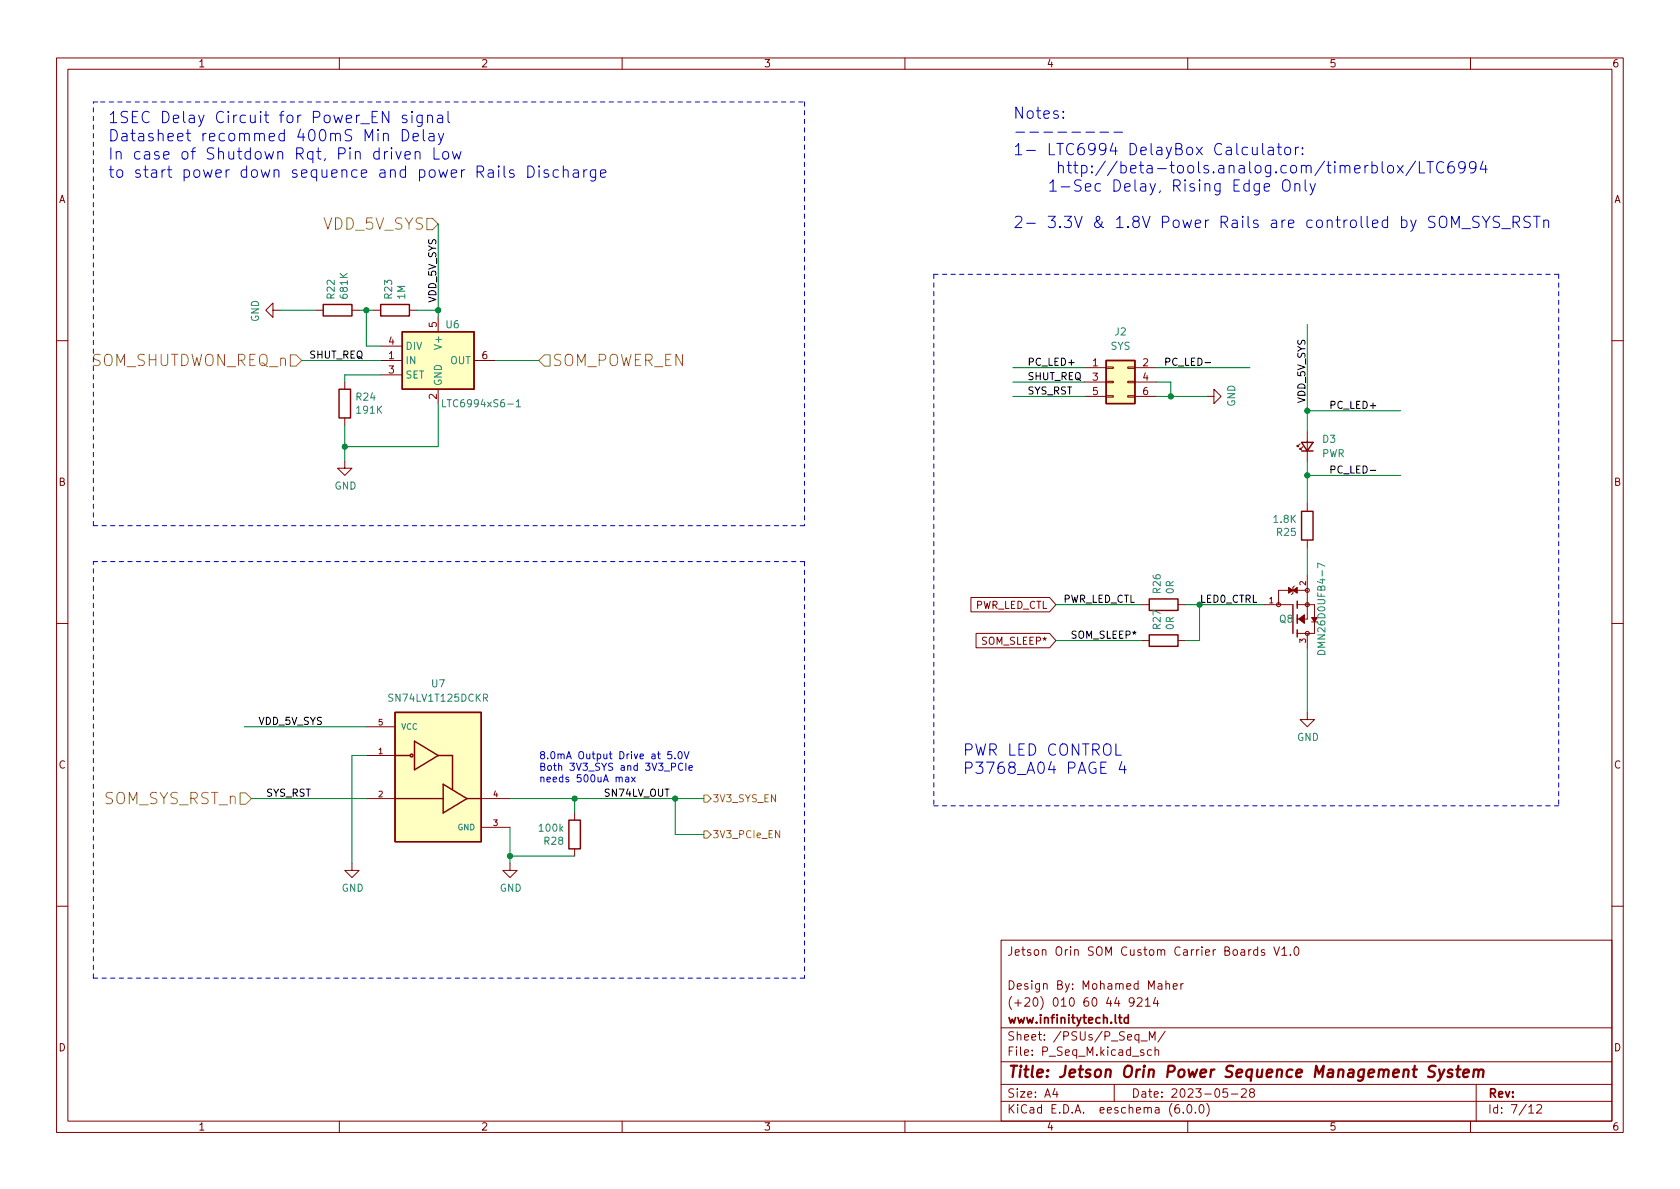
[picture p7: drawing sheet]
<svg xmlns="http://www.w3.org/2000/svg" width="297mm" height="210mm" viewBox="0 0 297 210" stroke-linecap="round" stroke-linejoin="round" font-family="sans-serif">
<g fill="none" stroke="#840000" stroke-width=".18">
<path d="M10 10.2h277v190.1h-277zM12 12.2h273v186.1h-273zM60 10.2v2M110 10.2v2M160 10.2v2M210 10.2v2M260 10.2v2M48.3 54.9v-1.3l-1.3 1.3 1.3 1.2v-1.2h1.2M55.9 54.9h1.2M62.2 54.9h1.3M66 54.9h1.3M72.4 54.9h1.3"/>
<path d="M77.5 56.1v2.6M10 60.2h2M61 67.6v1.2M61 73.9v1.3M67.3 63.7h3.8M67.3 66.3h3.8M67.3 61.2h3.8M77.5 68.8v2.6M83.8 63.7h3.8M191.8 65h3.8M191.8 67.6h3.8M191.8 70.1h3.8"/>
<path d="M195.6 70h1.2v.2h-1.2zM195.6 67.4h1.2v.3h-1.2zM195.6 64.9h1.2v.2h-1.2zM199.4 70h1.3v.2h-1.3zM199.4 67.4h1.3v.3h-1.3zM199.4 64.9h1.3v.2h-1.3zM200.7 65h3.8M200.7 67.6h3.8M200.7 70.1h3.8M213.4 70.1h1.2v-1.3l1.3 1.3-1.3 1.3v-1.3M229.9 78.5l-.5 .5v-.3v.3h.2M230.4 79l-.5 .5v-.3v.3h.2"/>
<path d="M231.1 76.4v5.1M285 60.2h2M61 81.5v1.3h1.2l-1.2 1.3-1.3-1.3h1.3M231.1 89.1v1.3M231.1 95.5v1.3M10 110.2h2M171.7 105.7h13.9l1.1 1.2-1.1 1.3h-13.9zM172.6 112h13l1.1 1.3-1.1 1.2h-13zM201.9 106.9h1.3M201.9 113.3h1.3M208.3 106.9h1.2M208.3 113.3h1.2"/>
<path d="M223.5 106.9h5.1M228.9 103.6l-.3 .3v1l-.3 .3M229.4 106.9h3v5.1h-3M231.1 101.8v7.7h-1.7M231.1 112v2.5M231.1 104.4h-5v2.5M231.9 110h1M285 110.2h2M64.8 133.6h5M64.8 128.5h5M231.1 126v1.2h1.3l-1.3 1.3-1.2-1.3h1.2M62.2 152.6v1.3h1.3l-1.3 1.3-1.2-1.3h1.2"/>
<path d="M64.8 141.2h5M85.1 141.2h5.1M85.1 146.3h5.1M90.2 152.6v1.3h1.2l-1.2 1.3-1.3-1.3h1.3M101.6 143.8v1.2M101.6 150.1v1.3M10 160.2h2M177 166.3h108v32h-108zM200.5 177.1l-.3 .3-.4-.1-.2-.2 .2-.6 .4-.1 .2 .2a.99 .99 0 0 1-.3 1.3h-.3M201.1 176.6l.5-.2 .3 .2v.3l-.9 1h.9M202.5 176.9l.4-.5v1.5M202.5 177.9h.9"/>
<path d="M204.3 176.4l-.4 1h1M204.6 176.9v1M204.8 174h.6v.9M205.4 174.3l-.5 .1a.29 .29 0 0 0-.2 .2 .29 .29 0 0 0 .2 .3h.5M206.1 174.1l.3-.2 .3 .1 .1 .9M206.1 173.4v1.5M207.4 174.4l.7-.1v-.3l-.5-.1-.2 .2 .1 .8h.6M208.8 173.9v1M209.2 173.9l-.3 .1-.1 .2M222.4 168l-.5-.1-.3 .3v.4l.2 .3h.6M222.4 167.4v1.5M223.6 168l-.4-.1-.2 .2 .1 .3 .5 .1v.4h-.6"/>
<path d="M225.2 167.4l.5 1.5 .5-1.5M226.6 167.9l.5-.5v1.5M226.6 168.9h.9M228.1 168.8v.1M228.9 167.6l.2-.2a.81 .81 0 0 1 .6 .7 .81 .81 0 0 1-.3 .8h-.1a.81 .81 0 0 1-.4-1.3zM285 160.2h2M60 198.3v2M110 198.3v2M160 198.3v2M177 194.8h108M177 191.8h108M177 187.8h108"/>
<path d="M177 181.8h108M186.5 192.5l-.4 1h1M186.9 193v1M197 191.8v3M201.7 184.1h1.2M202.2 185.7l-.3-.1-.3 .2 .1 .3 .5 .1v.4h-.6M203.2 183.9v-1.5l.5 1.1 .5-1.1v1.5M203.6 185.7l-.5-.1-.2 .3v.4l.1 .3h.6M204.2 185.8l.2-.2 .4 .1 .1 .9M204.2 185.1v1.5M206 182.4l-1.3 1.9M208.4 195.3a.59 .59 0 0 0-.7 .7v.5l.2 .3h.4l.2-.1 .1-.5-.2-.2-.4-.1-.3 .3"/>
<path d="M209.2 196.7v.1M210 198.3v2M210.1 195.4l.1-.1a.81 .81 0 0 1 .6 .7 .81 .81 0 0 1-.3 .8h-.1a.81 .81 0 0 1-.6-.6 .81 .81 0 0 1 .3-.8zM211.4 196.7v.1M212.1 195.5l.3-.2a.81 .81 0 0 1 .5 .7 .81 .81 0 0 1-.3 .8h-.1a.81 .81 0 0 1-.4-1.3zM213.4 195.1a1.72 1.72 0 0 1 0 2.3M217 192.5h-.7l-.1 .7 .2-.1 .5 .1 .2 .2-.1 .5-.2 .1-.6-.1M217.7 193.5h1.2M219.5 192.7l.6-.2 .2 .2 .1 .3-1 1h1M221.2 193.2l-.3-.3 .1-.2 .2-.2 .4 .1 .2 .2-.1 .2-.6 .2-.2 .3 .1 .4 .2 .1h.4l.2-.3-.1-.4-.2-.1M260 198.3v2M261 191.8v6.5"/>
<path d="M270.3 195.8l.4-.5v1.5M270.3 196.8h.9M271.7 195.5l.6-.2 .2 .2 .1 .3-.9 1h.9"/>
<circle cx="226.1" cy="106.9" r=".36"/>
<circle cx="231.1" cy="106.9" r=".36"/>
<circle cx="231.1" cy="104.4" r=".36"/>
<circle cx="231.1" cy="112" r=".36"/>
</g>
<path d="M253.8 188.6a.85 .85 0 0 0-1 .1 .45 .45 0 0 0 .2 .7l.3 .1a.49 .49 0 0 1 .4 .5 .49 .49 0 0 1-.5 .5l-.7-.1M254.4 189.1l.3 1.4M255.4 189.1l-.9 1.8-.3 .2M256.8 189.2a.49 .49 0 0 0-.8 .3l.1 .2 .4 .1 .3 .3-.1 .3-.2 .1-.6-.1M257.5 189.1h.7M257.9 188.5l-.3 1.7 .1 .2 .4 .1M258.7 189.8l1-.2v-.4l-.6-.1-.3 .3v1l.1 .1 .6-.1M260.6 189.3a.49 .49 0 0 1 .9 .1l-.2 1.1M260.6 189.1l-.1 1.4M261.5 189.4a.5 .5 0 0 1 .7-.2v1.3" fill="none" stroke="#840000" stroke-width=".4"/>
<path d="M199.5 179.4v1.5M199.5 180l-.4-.1-.3 .3v.4l.1 .3h.6" fill="none" stroke="#840000" stroke-width=".3"/>
<g fill="none" stroke="#840000" stroke-width=".25">
<path d="M57.1 53.8h5.1v2.1h-5.1zM67.3 53.8h5.1v2.1h-5.1zM71.1 58.7h12.7v10.1h-12.7zM59.9 68.8h2.1v5.1h-2.1zM195.6 63.7h5.1v7.7h-5.1zM230.1 78.2h2.1l-1.1 1.6zM230.1 79.8h2.1M230.1 90.4h2.1v5.1h-2.1zM203.2 105.9h5.1v2h-5.1zM203.2 112.3h5.1v2h-5.1zM228.6 106.9v5.1M229.4 106.3v1.3"/>
<path d="M229.4 108.7v1.5M229.4 111.4v1.2M69.8 126h15.3v22.8h-15.3zM69.8 133.6h2.6M73.3 131.1l4.2 2.5-4.2 2.5zM77.5 133.6h2.5v6M78.4 138.7l4.1 2.5-4.1 2.6zM69.8 141.2h8.6M82.5 141.2h2.6M100.6 145h2v5.1h-2z"/>
<circle cx="72.8" cy="133.6" r=".25"/>
</g>
<g fill="#ffffc2" stroke="#ffffc2" stroke-width=".18">
<path d="M195.6 63.7h5.1v7.7h-5.1z"/>
<path d="M71.1 58.7h12.7v10.1h-12.7z"/>
<path d="M69.8 126h15.3v22.8h-15.3z"/>
</g>
<path d="M78.2 70.7v1.2h.6M91.3 71l.4-.3v1.2M91.3 71.9h.7M233 115.2a.68 .68 0 0 1 .8-.2 .68 .68 0 0 1 .5 .7h-1.3zM234.3 100.1l-1.3-.5v.8" fill="none" stroke="#008484" stroke-width=".18"/>
<g fill="#840000" stroke="#840000" stroke-width=".18">
<path d="M227.8 103.9l.8 .5-.8 .5z"/>
<path d="M228.6 104.4l.8-.5v1z"/>
<path d="M229.6 109.5l1-.8v1.5z"/>
<path d="M231.9 109.2h1l-.5 .8z"/>
</g>
<path d="M75.5 38.6h1l1 1-1 1h-1zM51.3 62.7h1l1 1-1 1.1h-1zM96.3 62.7h1v2.1h-1l-1.1-1.1zM42.4 140.2h1l1 1-1 1h-1zM124.5 140.6h.6l.6 .6-.6 .7h-.6zM124.5 146.9h.6l.6 .7-.6 .6h-.6z" fill="none" stroke="#848400" stroke-width=".18"/>
<path d="M213.1 64.1h.9M242.3 83.2h1" fill="none" stroke="#000" stroke-width=".18"/>
<g fill="none" stroke="#0000c2" stroke-width=".18">
<path d="M72.8 19.7l-.1 .1 .1 .1 .1-.1-.1-.1v.2M79.2 19.7v1.7l.3 .3M188 19.7l.1 .1-.1 .1-.1-.1 .1-.1v.2M70 26.8l.5 1.3 .4-1.3M71.1 22.9a1.05 1.05 0 0 1 1.2 .7 1.05 1.05 0 0 1-.4 1.2l-.8 .1zM71.6 27.5l1-.2-.1-.4-.6-.1-.3 .3 .1 .9 .2 .1 .6-.1M71.9 20.5l-.5-.1-.3 .2 .1 .3 .7 .2 .1 .2-.1 .3-.2 .1-.6-.1M72.8 20.4v1.3M73 24.2l1-.1-.1-.4-.6-.1-.3 .3 .1 .9 .2 .1 .6-.1M73.4 27a.5 .5 0 0 1 .9 .1v1M73.4 26.8v1.3M74.7 20.4v1.6a.54 .54 0 0 1-.9 .3"/>
<path d="M74.7 20.5l-.6-.1-.4 .3v.6l.2 .3 .2 .1 .6-.1M74.8 22.9v1.7l.3 .3M75.6 20.6a.5 .5 0 0 1 .9 0v1.1M75.6 20.4v1.3M75.9 23.7l.2-.1 .6 .1v1.2M76.7 24.1l-.6 .1a.39 .39 0 0 0-.3 .3 .39 .39 0 0 0 .3 .4l.6-.1M76.7 26.1v2h1M77.4 20.5l.2-.1 .6 .1 .1 1.2M77.5 23.6l.5 1.3M78.3 20.8l-.7 .1a.39 .39 0 0 0-.3 .4 .39 .39 0 0 0 .3 .4l.7-.1M78.4 27a.54 .54 0 0 1 .5-.2 .54 .54 0 0 1 .4 .4v.6a.54 .54 0 0 1-.5 .4 .54 .54 0 0 1-.5-.4zM78.5 23.6l-.7 1.8-.3 .2"/>
<path d="M80 26.8l.4 1.3 .3-.9 .4 .9 .4-1.3M93.3 29.4a1.05 1.05 0 0 1 1.2 .6 1.05 1.05 0 0 1-.4 1.3l-.8 .1zM95.3 29.4h-.1l.1 .1 .1-.1h-.1v.1M95.3 30v1.4M96.9 30.1l-.4-.1-.3 .3 .1 .3 .6 .2 .1 .2-.1 .3-.2 .1-.5-.1M98.7 30.1l-.5-.1-.4 .4v.6l.2 .3 .2 .1 .5-.1M99.6 30.2a.5 .5 0 0 1 .9 .1v1.1M99.6 29.4v2M101.4 30.1l.2-.1 .6 .1 .1 1.3M102.3 30.5l-.7 .1a.39 .39 0 0 0-.3 .4 .39 .39 0 0 0 .3 .4l.7-.1M103.2 30v1.4M103.8 30a.51 .51 0 0 0-.6 .4"/>
<path d="M105.3 30v1.6a.54 .54 0 0 1-.8 .3M105.3 30.1l-.6-.1-.3 .4v.6l.2 .3 .1 .1 .6-.1M106.2 30.7l.9-.2-.1-.4-.5-.1-.3 .3 .1 1 .2 .1 .5-.1M179.6 23.4h1.5M182.1 23.4h1.5M184.6 23.4h1.5M187.1 23.4h1.5M188 20.7l.1 .1-.1 .1-.1-.1 .1-.1v.2M189.5 23.4h1.6M192 23.4h1.5M194.5 23.4h1.5M197 23.4h1.5"/>
<path d="M221.4 26l.1 1.3a.54 .54 0 0 0 .8-.1M222.3 26v1.4M222.7 32.5v1.6a.54 .54 0 0 1-.9 .3M222.7 32.6l-.6-.1-.4 .4v.5l.2 .3 .2 .1 .6-.1M223.2 25.4v1.7l.3 .3M223.5 33.1l1-.2-.1-.3-.6-.1-.3 .3 .1 .9 .2 .1 .6-.1M224.3 26.1l.2-.1 .6 .1v1.3M225.1 26.5l-.6 .1a.39 .39 0 0 0-.3 .4 .39 .39 0 0 0 .3 .4l.6-.1M225.8 26h.8M226.1 25.4v1.7l.1 .2 .4 .1M226.9 32.1a.67 .67 0 0 1 .7-.3 .67 .67 0 0 1 .5 .7v.6a.67 .67 0 0 1-.7 .7 .67 .67 0 0 1-.6-.7zM227.3 26.1a.54 .54 0 0 1 .9 .3v.6a.54 .54 0 0 1-.5 .4 .54 .54 0 0 1-.6-.4v-.6z"/>
<path d="M229 32.7a.5 .5 0 0 1 .8 .1v1M229 32.5v1.3M229.1 26v1.4M229.6 26a.51 .51 0 0 0-.5 .4M230.3 27.2l.1 .1-.1 .1-.1-.1 .1-.1v.2M230.3 26.1l.1 .1-.1 .1-.1-.1 .1-.1v.2M230.8 31.8v1.7l.3 .3M231.6 32.5l.5 1.3M232.6 32.5l-.7 1.8-.3 .2M239.5 29.9l1-.2-.1-.4-.6-.1-.3 .3 .1 1 .2 .1 .6-.1M241.3 29.2v1.4M241.9 29.2a.51 .51 0 0 0-.6 .4"/>
<path d="M242.6 29.3l.5-.1 .4 .4v.6l-.2 .3-.2 .1-.5-.1M242.6 28.6v2M244.4 28.6v1.7l.3 .3M245.4 29.4a.54 .54 0 0 1 .6-.2 .54 .54 0 0 1 .4 .4v.6a.54 .54 0 0 1-.5 .4 .54 .54 0 0 1-.6-.4zM247.1 29.2l1 1.4M248.1 29.2l-1 1.4M250.3 28.5l-1.7 2.6M251 28.6v2h.9M252.3 28.6h1.1M252.9 28.6v2M255.2 28.8a.8 .8 0 0 0-1 0 .8 .8 0 0 0-.2 .9 .75 .75 0 0 0 .4 .8 .75 .75 0 0 0 .8-.1M257 28.6a.79 .79 0 0 0-1 .8v.8l.2 .3 .6 .1 .3-.2v-.7l-.1-.3-.6-.1-.4 .4"/>
<path d="M259.1 29.4l-.4 .4-.6-.1-.2-.3v-.4l.2-.3 .6-.1 .3 .2a1.32 1.32 0 0 1-.5 1.8h-.4M261 29.4l-.4 .4-.6-.1-.2-.3v-.4l.2-.3 .6-.1 .3 .2a1.32 1.32 0 0 1-.5 1.8h-.4M261.5 38.3l-.3-.1-.6 .1a.48 .48 0 0 0-.2 .5 .48 .48 0 0 0 .4 .4 .73 .73 0 0 1 .7 .5 .51 .51 0 0 1-.4 .5l-.7-.1M262.1 38.2l.7 1.1 .6-1.1M262.2 28.5l-.5 1.4h1.3M262.7 29.2v1.4M262.8 39.3v.9M265.1 38.3l-.2-.1-.7 .1a.48 .48 0 0 0-.2 .5 .48 .48 0 0 0 .4 .4 .73 .73 0 0 1 .7 .5 .51 .51 0 0 1-.3 .5l-.8-.1M267.5 39.3h.8a.54 .54 0 0 0 .4-.5 .54 .54 0 0 0-.4-.6h-.8v2M268 39.3l.7 .9M270.6 38.3l-.8-.1a.49 .49 0 0 0-.4 .5 .49 .49 0 0 0 .4 .5 .73 .73 0 0 1 .8 .5 .51 .51 0 0 1-.4 .5l-.8-.1M271.1 38.2h1.2"/>
<path d="M271.7 38.2v2M273 39.1a.5 .5 0 0 1 .8 .1v1M273 38.9v1.3M256.7 40.2v-2l.6 1.5 .7-1.5v2M258.5 40.4h1.5M265.5 40.4h1.6M110.6 137.5h.5l.1 .8M111.2 137.7l-.5 .1-.1 .2 .1 .3 .5-.1M111.7 137.4l.6 .9M112.3 137.4l-.6 .9M118.7 132.9h-.6v.6l.1-.1 .5 .1 .1 .1-.1 .5-.2 .1-.4-.1M119.3 134.1v.1"/>
<path d="M120 133l.2-.1a.68 .68 0 0 1 .4 .6 .68 .68 0 0 1-.4 .7l-.2-.1-.1-.4zM120.7 135.1a.6 .6 0 0 0-.8 .4 .6 .6 0 0 0 .6 .7l.2-.1M121 132.9l.4 1.3 .4-1.3M121.3 135v1.2M121.8 135.8l.6-.1v-.3h-.4l-.2 .2 .1 .6h.5M197.3 131.5v2h1M198.4 134.7l-.5 1.4h1.2M198.8 135.4v1.4"/>
</g>
<g fill="none" stroke="#0000c2" stroke-width=".18" stroke-dasharray=".8 .8">
<path d="M16.5 18h1.3M17.8 18h124.4M142.2 18v75M165.1 48.5v94M165.1 48.5h110.5M275.6 48.5v94M16.5 99.3h125.7M16.5 93v-75M16.5 99.3h.1M142.2 93h-125.7M142.2 99.3v73.7M275.6 142.5h-110.5"/>
<path d="M16.5 173v-73.7M142.2 173h-125.7"/>
</g>
<g fill="none" stroke="#008400" stroke-width=".18">
<path d="M77.5 39.6v16.5M49.5 54.9h6.4M63.5 54.9h2.5M64.8 54.9v6.3h2.5M73.7 54.9h3.8M231.1 57.4v19M53.3 63.7h14M61 75.2v6.3M67.3 66.3h-6.3v1.3M77.5 71.4v7.6h-16.5M87.6 63.7h7.6M179.1 70.1h12.7"/>
<path d="M179.1 65h12.7M179.1 67.6h12.7M204.5 70.1h8.9M204.5 65h16.5M204.5 67.6h2.5v2.5M231.1 72.6h16.5M231.1 81.5v7.6M231.1 96.8v5M231.1 84.1h16.5M186.7 106.9h15.2M186.7 113.3h15.2M209.5 106.9h14"/>
<path d="M212.1 106.9v6.4h-2.6M231.1 114.5v11.5M43.2 128.5h21.6M64.8 133.6h-2.6v19M44.4 141.2h20.4M90.2 141.2h34.3M90.2 146.3v6.3M90.2 151.4h11.4M101.6 141.2v2.6M119.4 141.2v6.4h5.1"/>
</g>
<g fill="#008400" stroke="#008400" stroke-width=".18">
<circle cx="64.8" cy="54.9" r=".46"/>
<circle cx="61" cy="79" r=".46"/>
<circle cx="77.5" cy="54.9" r=".46"/>
<circle cx="231.1" cy="84.1" r=".46"/>
<circle cx="231.1" cy="72.6" r=".46"/>
<circle cx="90.2" cy="151.4" r=".46"/>
<circle cx="119.4" cy="141.2" r=".46"/>
<circle cx="101.6" cy="141.2" r=".46"/>
<circle cx="207" cy="70.1" r=".46"/>
</g>
<g font-size="2.8" fill="#0000c2">
<text x="19" y="21.8">1SEC Delay Circuit for Power_EN signal</text>
<text x="179.1" y="21">Notes:</text>
<text x="19" y="25">Datasheet recommed 400mS Min Delay</text>
<text x="19" y="28.2">In case of Shutdown Rqt, Pin driven Low</text>
<text x="179.1" y="27.5">1- LTC6994 DelayBox Calculator:</text>
<text x="19" y="31.4">to start power down sequence and power Rails Discharge</text>
<text x="179.8" y="30.7">http://beta-tools.analog.com/timerblox/LTC6994</text>
<text x="182.2" y="33.9">1-Sec Delay, Rising Edge Only</text>
<text x="179.1" y="40.3">2- 3.3V &amp; 1.8V Power Rails are controlled by SOM_SYS_RSTn</text>
<text x="170.2" y="133.6">PWR LED CONTROL</text>
<text x="170.2" y="136.9">P3768_A04 PAGE 4</text>
</g>
<g font-size="2.8" fill="#848400">
<text x="57.1" y="40.6">VDD_5V_SYS</text>
<text x="15.8" y="64.8">SOM_SHUTDWON_REQ_n</text>
<text x="97.6" y="64.8">SOM_POWER_EN</text>
<text x="18.2" y="142.2">SOM_SYS_RST_n</text>
</g>
<text font-size="2.8" fill="#840000" x="178" y="190.6">Title: Jetson Orin Power Sequence Management System</text>
<g font-size="2.1" fill="#840000">
<text x="178" y="169">Jetson Orin SOM Custom Carrier Boards V1.0</text>
<text x="178" y="178">(+20) 010 60 44 9214</text>
<text x="178" y="175">Design By: Mohamed Maher</text>
<text x="178" y="184">Sheet: /PSUs/P_Seq_M/</text>
<text x="178" y="181">www.infinitytech.ltd</text>
<text x="178" y="186.7">File: P_Seq_M.kicad_sch</text>
<text x="178" y="196.9">KiCad E.D.A. eeschema (6.0.0)</text>
<text x="178" y="194.1">Size: A4</text>
<text x="200" y="194.1">Date: 2023-05-28</text>
<text x="263" y="194.1">Rev:</text>
<text x="263" y="196.9">Id: 7/12</text>
</g>
<g font-size="1.8" fill="#840000">
<text x="35" y="11.9">1</text>
<text x="85" y="11.9">2</text>
<text x="135" y="11.9">3</text>
<text x="185" y="11.9">4</text>
<text x="235" y="11.9">5</text>
<text x="285" y="11.9">6</text>
<text x="10.3" y="35.9">A</text>
<text x="285.3" y="35.9">A</text>
<text x="77.2" y="57.9" transform="rotate(-90 77.2 57.9)">5</text>
<text x="68.7" y="63.5">1</text>
<text x="68.7" y="61">4</text>
<text x="85.2" y="63.5">6</text>
<text x="193.2" y="64.8">1</text>
<text x="202.1" y="64.8">2</text>
<text x="68.7" y="66">3</text>
<text x="77.2" y="70.6" transform="rotate(-90 77.2 70.6)">2</text>
<text x="193.2" y="67.3">3</text>
<text x="193.2" y="69.8">5</text>
<text x="202.1" y="67.3">4</text>
<text x="202.1" y="69.8">6</text>
<text x="10.3" y="85.9">B</text>
<text x="285.3" y="85.9">B</text>
<text x="172.2" y="107.7">PWR_LED_CTL</text>
<text x="173.8" y="114">SOM_SLEEP*</text>
<text x="10.3" y="135.9">C</text>
<text x="285.3" y="135.9">C</text>
<text x="10.3" y="185.9">D</text>
<text x="285.3" y="185.9">D</text>
<text x="35" y="199.9">1</text>
<text x="85" y="199.9">2</text>
<text x="135" y="199.9">3</text>
<text x="185" y="199.9">4</text>
<text x="235" y="199.9">5</text>
<text x="285" y="199.9">6</text>
</g>
<g font-size="1.8" fill="#008484">
<text x="59.2" y="52.8" transform="rotate(-90 59.2 52.8)">R22</text>
<text x="61.5" y="52.7" transform="rotate(-90 61.5 52.7)">681K</text>
<text x="69.3" y="52.8" transform="rotate(-90 69.3 52.8)">R23</text>
<text x="71.6" y="52.9" transform="rotate(-90 71.6 52.9)">1M</text>
<text x="45.8" y="57" transform="rotate(-90 45.8 57)">GND</text>
<text x="78.9" y="58">U6</text>
<text x="197.1" y="59.3">J2</text>
<text x="71.6" y="64.4">IN</text>
<text x="71.6" y="61.8">DIV</text>
<text x="78.1" y="61.4" transform="rotate(-90 78.1 61.4)">V+</text>
<text x="79.6" y="64.4">OUT</text>
<text x="196.4" y="61.8">SYS</text>
<text x="63" y="70.8">R24</text>
<text x="71.6" y="66.9">SET</text>
<text x="78.1" y="68.3" transform="rotate(-90 78.1 68.3)">GND</text>
<text x="218.4" y="71.9" transform="rotate(-90 218.4 71.9)">GND</text>
<text x="63.2" y="73.1">191K</text>
<text x="79" y="72">LTC6994xS6-1</text>
<text x="233.7" y="80.8">PWR</text>
<text x="233.9" y="78.3">D3</text>
<text x="59.1" y="86.6">GND</text>
<text x="225.3" y="92.5">1.8K</text>
<text x="225.8" y="94.8">R25</text>
<text x="205.2" y="104.8" transform="rotate(-90 205.2 104.8)">R26</text>
<text x="207.5" y="105" transform="rotate(-90 207.5 105)">0R</text>
<text x="205.2" y="111.2" transform="rotate(-90 205.2 111.2)">R27</text>
<text x="207.5" y="111.3" transform="rotate(-90 207.5 111.3)">0R</text>
<text x="226.2" y="110.1">Q8</text>
<text x="234.3" y="114.9" transform="rotate(-90 234.3 114.9)">DMN26D0UFB4-7</text>
<text x="69.1" y="124.1">SN74LV1T125DCKR</text>
<text x="76.3" y="121.5">U7</text>
<text x="229.3" y="131">GND</text>
<text x="95.4" y="147.1">100k</text>
<text x="96.3" y="149.4">R28</text>
<text x="60.4" y="157.7">GND</text>
<text x="88.3" y="157.7">GND</text>
</g>
<g font-size="1.8">
<text x="77.1" y="53.6" transform="rotate(-90 77.1 53.6)">VDD_5V_SYS</text>
<text x="54.6" y="63.4">SHUT_REQ</text>
<text x="181.6" y="64.7">PC_LED+</text>
<text x="205.7" y="64.7">PC_LED-</text>
<text x="181.6" y="69.7">SYS_RST</text>
<text x="181.6" y="67.2">SHUT_REQ</text>
<text x="230.8" y="71.4" transform="rotate(-90 230.8 71.4)">VDD_5V_SYS</text>
<text x="234.9" y="72.3">PC_LED+</text>
<text x="234.9" y="83.7">PC_LED-</text>
<text x="188" y="106.6">PWR_LED_CTL</text>
<text x="189.2" y="112.9">SOM_SLEEP*</text>
<text x="45.7" y="128.2">VDD_5V_SYS</text>
<text x="47" y="140.9">SYS_RST</text>
<text x="106.7" y="140.9">SN74LV_OUT</text>
</g>
<text font-size="1.8" fill="#008400" x="212.1" y="106.6">LED0_CTRL</text>
<g font-size="1.8" fill="#0000c2">
<text x="95.2" y="134.2">8.0mA Output Drive at 5.0V</text>
<text x="95.2" y="136.3">Both 3V3_SYS and 3V3_PCIe</text>
<text x="95.2" y="138.3">needs 500uA max</text>
</g>
<g font-size="1.8" fill="#848400">
<text x="125.9" y="141.9">3V3_SYS_EN</text>
<text x="125.9" y="148.2">3V3_PCIe_EN</text>
</g>
<g font-size="1.4" fill="#840000">
<text x="224.4" y="106.7">1</text>
<text x="230.9" y="103.5" transform="rotate(-90 230.9 103.5)">2</text>
<text x="230.9" y="113.7" transform="rotate(-90 230.9 113.7)">3</text>
<text x="66.9" y="128.3">5</text>
<text x="66.9" y="133.3">1</text>
<text x="66.9" y="141">2</text>
<text x="87.2" y="141">4</text>
<text x="87.2" y="146">3</text>
</g>
<g font-size="1.4" fill="#008484">
<text x="70.9" y="129">VCC</text>
<text x="80.9" y="146.8">GND</text>
</g>
</svg>
